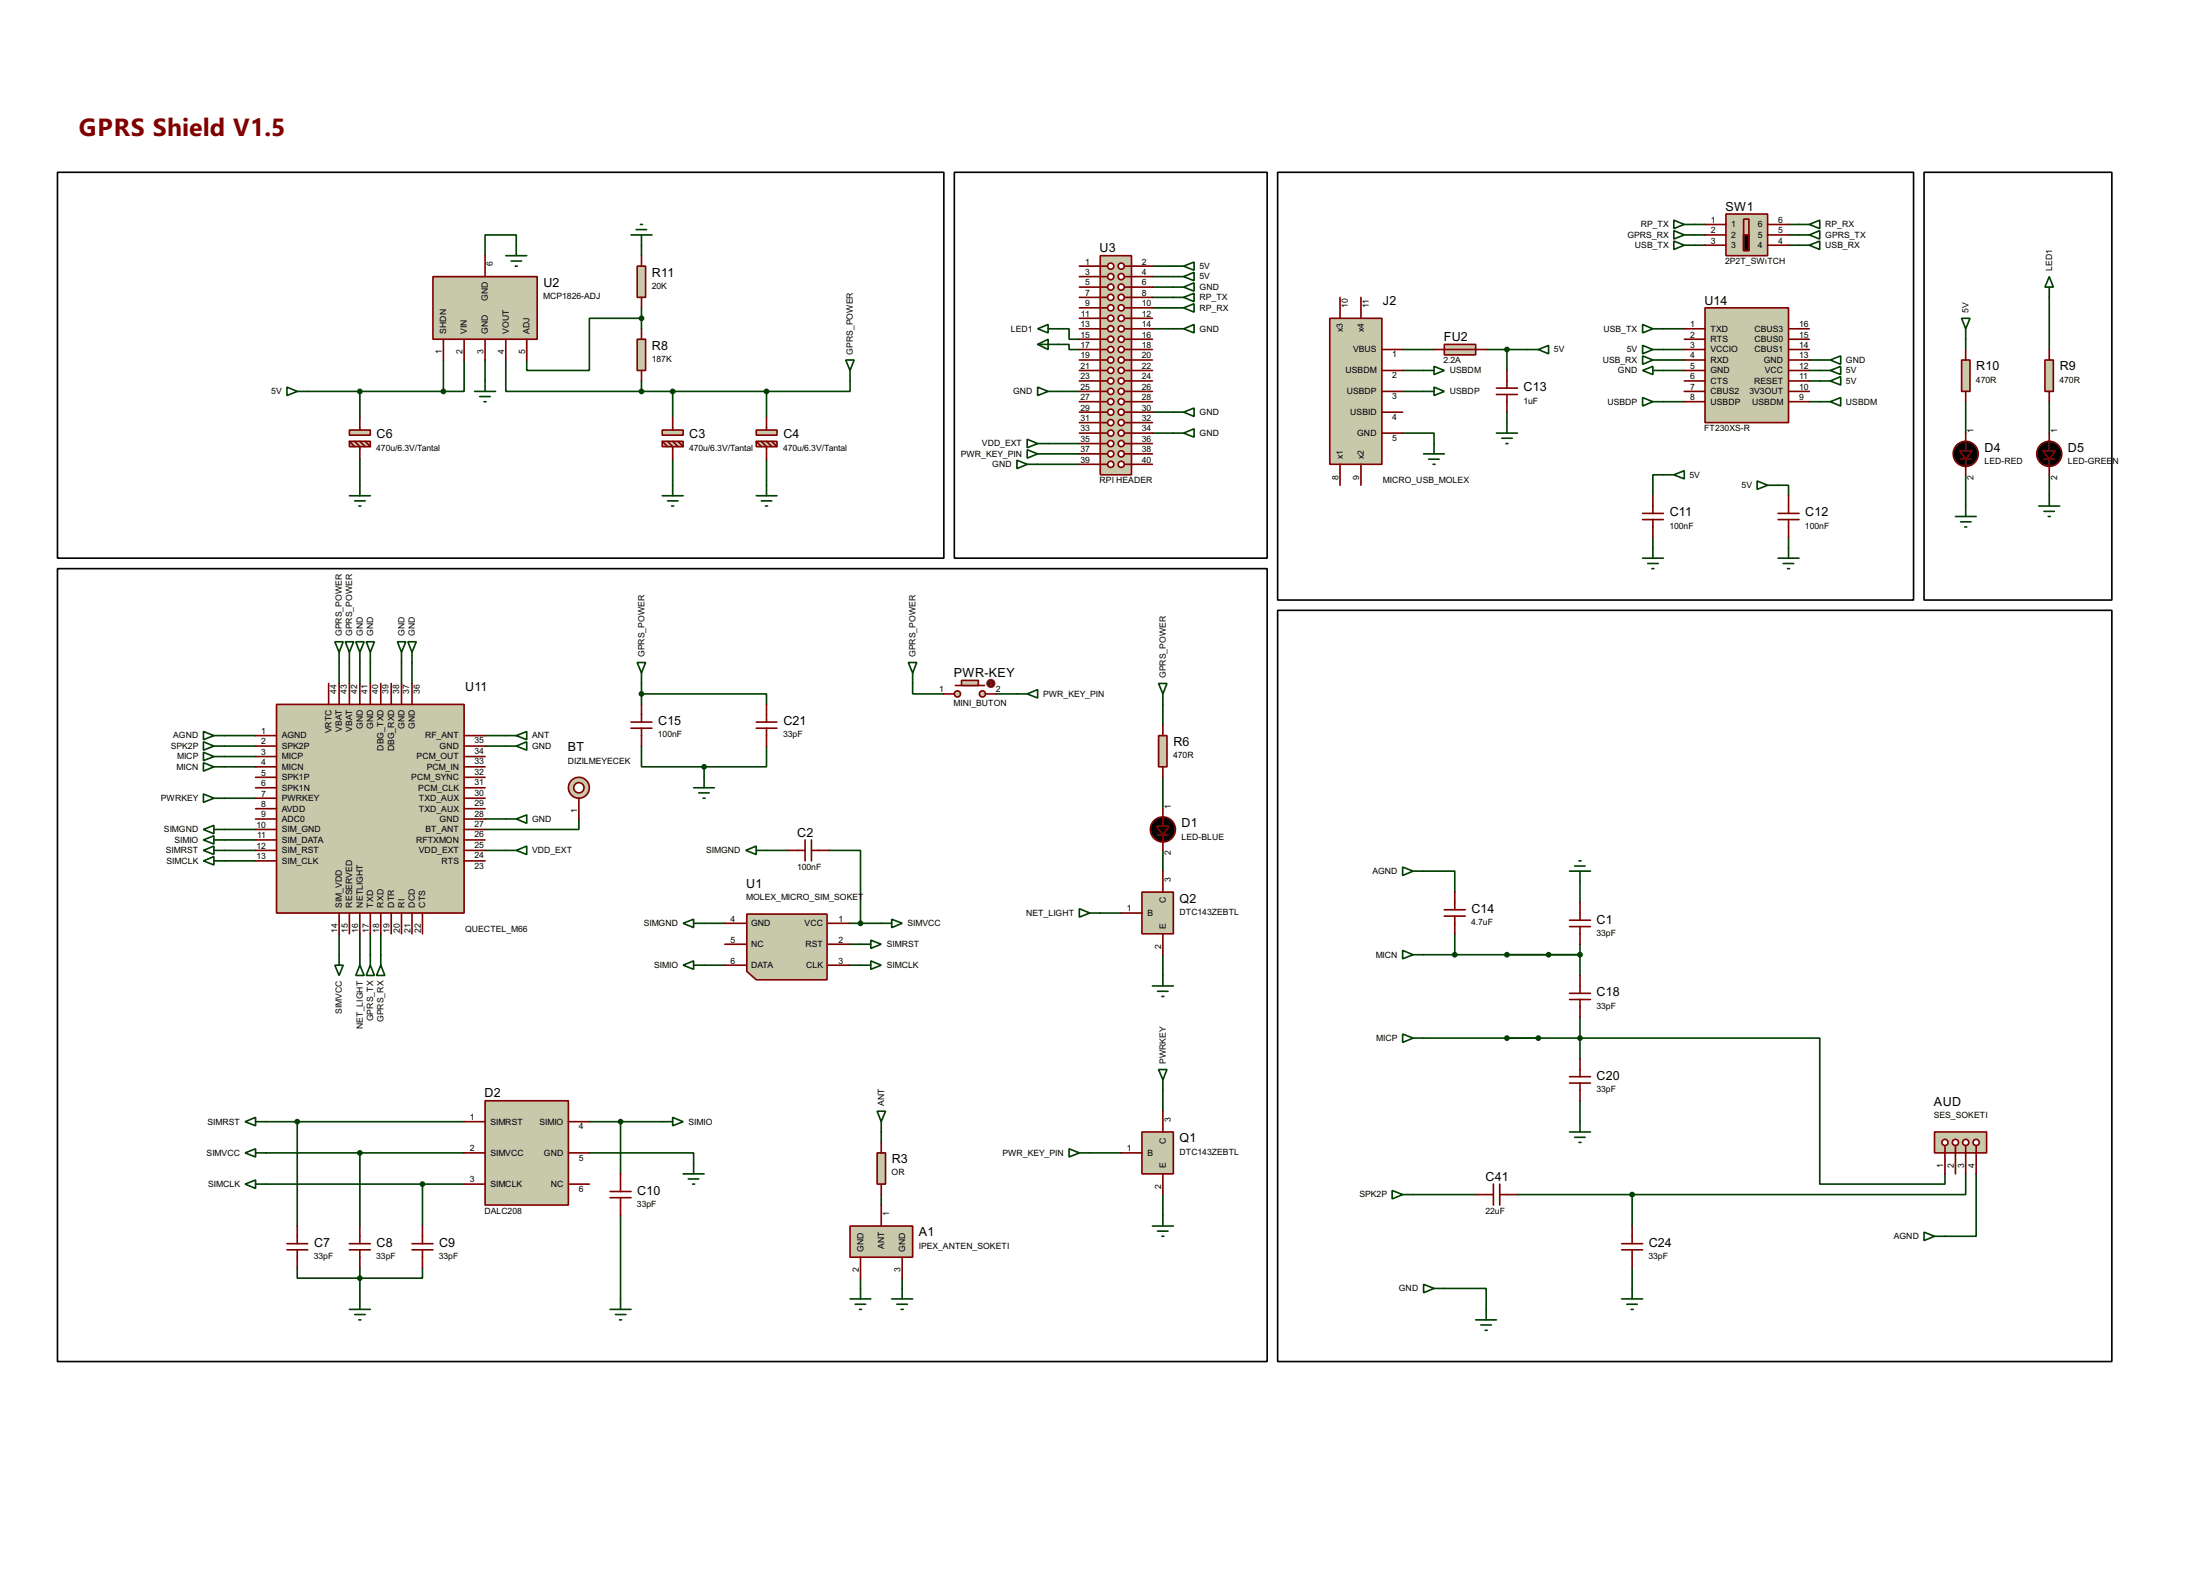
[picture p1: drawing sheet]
<svg xmlns="http://www.w3.org/2000/svg" width="536mm" height="383mm" viewBox="0 0 536 383" stroke-linecap="round" stroke-linejoin="round" font-family="sans-serif">
<g fill="none" stroke="#004000" stroke-width=".4">
<path d="M125.8 59.7v-2.5h-7.6v5.1M156.3 59.7v2.6M412.8 59.7h2.5M412.8 57.2h2.5M412.8 54.7h2.5M435.7 59.7h2.5M435.7 57.2h2.5M435.7 54.7h2.5M156.3 77.5h-12.7v12.7h-15.3v-2.5M156.3 75v5.1M280.7 64.8h5.1M280.7 67.4h5.1"/>
<path d="M280.7 69.9h5.1M280.7 72.4h5.1M280.7 75h5.1M499.2 72.4v12.7M75 95.3h33M87.7 95.3v6.4M108 87.7v7.6M113.1 87.7v7.6h-5.1M118.2 87.7v5.1M123.2 87.7v7.6h33.1M156.3 95.3h30.4M156.3 92.8v2.5"/>
<path d="M163.9 95.3v6.4M186.7 95.3v6.4M207.1 92.8v2.5h-20.4M257.9 80.1h2.5v2.5h2.5M257.9 83.9h2.5v1.2h2.5M257.9 95.3h5M280.7 80.1h5.1M341.7 95.3h5.1M341.7 90.2h5.1M341.7 85.1h7.6M362 85.1h10.2M367.1 85.1v5.1"/>
<path d="M405.2 80.1h5.1M405.2 90.2h5.1M405.2 87.7h5.1M405.2 97.8h5.1M405.2 85.1h5.1M440.7 90.2h2.6M440.7 87.7h2.6M440.7 97.8h2.6M440.7 92.8h2.6M478.8 82.6v2.5M478.8 97.8v7.7M499.2 97.8v7.7"/>
<path d="M87.7 111.8v6.4M163.9 111.8v6.4M186.7 111.8v6.4M252.8 113.1h10.1M255.3 110.5h7.6M255.3 108h7.6M280.7 100.4h5.1M280.7 105.5h5.1M341.7 105.5h7.6v2.5M367.1 100.4v2.5M405.2 115.6h-2.6v5.1M433.1 118.2h2.6v2.5"/>
<path d="M478.8 115.6v7.6M499.2 115.6v5.1M402.6 130.9v2.5M435.7 130.9v2.5M54.7 179.1h7.6M82.6 161.3v5.1M85.1 161.3v5.1M87.7 161.3v5.1M90.2 161.3v5.1M97.8 161.3v5.1M100.4 161.3v5.1M118.2 179.1h5"/>
<path d="M156.3 169h30.4v2.5M156.3 166.4v5.1M222.3 166.4v2.6h7.6M242.6 169h5.1M283.3 171.5v5.1M54.7 181.7h7.6M54.7 194.4h7.6M54.7 184.2h7.6M54.7 186.7h7.6M118.2 181.7h5M118.2 199.4h5M141 199.4v2.6h-22.8"/>
<path d="M156.3 181.7v5h15.2M171.5 186.7v2.6M186.7 181.7v5h-15.2M283.3 189.3v7.6M54.7 207.1h7.6M54.7 209.6h7.6M54.7 204.5h7.6M54.7 202h7.6M118.2 207.1h5M186.7 207.1h5.1M202 207.1h7.6v17.7M283.3 207.1v5"/>
<path d="M346.8 212.1h7.6v5.1M384.9 214.7v5.1M82.6 227.4v5.1M87.7 227.4v5.1M90.2 227.4v5.1M92.8 227.4v5.1M171.5 235h5.1M171.5 224.8h5.1M206.8 235h2.8M206.8 229.9h2.8M206.8 224.8h7.9M268 222.3h5.1"/>
<path d="M283.3 232.5v5M346.8 232.5h38.1M354.4 227.4v5.1M384.9 229.9v7.6M346.8 252.8h96.5v35.5h30.5v-2.5M384.9 247.7v10.2M64.8 273.1h48.3M72.4 273.1v25.4M143.6 273.1h17.7M151.2 273.1v12.7M214.7 275.6v2.6M283.3 265.5v5.1"/>
<path d="M384.9 268v5.1M64.8 280.7h48.3M64.8 288.3h48.3M87.7 280.7v17.8M102.9 288.3v10.2M143.6 280.7h25.4v2.6M151.2 296v20.3M214.7 290.9v2.5M265.5 280.7h7.6M283.3 290.9v5.1M344.2 290.9h15.3M369.6 290.9h28"/>
<path d="M397.6 290.9v7.6M478.8 285.8v5.1h-81.2M481.4 285.8v15.2h-7.6M72.4 308.7v2.5h30.5v-2.5M87.7 308.7v7.6M209.6 311.2v2.5M219.8 311.2v2.5M351.8 313.7h10.2v5.1M397.6 308.7v5"/>
</g>
<path d="M67.4 171.5h45.7v50.8h-45.7z" fill="#c8c8aa" stroke="#800000" stroke-width=".4"/>
<g fill="none" stroke="#800000" stroke-width=".4">
<path d="M477.6 111.8h2.5M478.8 105.5v4.3M478.8 111.8v3.8M62.3 179.1h5.1M80.1 166.4v5.1M82.6 166.4v5.1M85.1 166.4v5.1M87.7 166.4v5.1M90.2 166.4v5.1M92.8 166.4v5.1M95.3 166.4v5.1M97.8 166.4v5.1"/>
<path d="M100.4 166.4v5.1M113.1 179.1h5.1M62.3 181.7h5.1M62.3 184.2h5.1M62.3 186.7h5.1M62.3 189.3h5.1M62.3 191.8h5.1M62.3 194.4h5.1M62.3 196.9h5.1M62.3 199.4h5.1M113.1 181.7h5.1M113.1 184.2h5.1"/>
<path d="M113.1 186.7h5.1M113.1 189.3h5.1M113.1 191.8h5.1M113.1 194.4h5.1M113.1 196.9h5.1M113.1 199.4h5.1M62.3 202h5.1M62.3 204.5h5.1M62.3 207.1h5.1M62.3 209.6h5.1M113.1 202h5.1M113.1 204.5h5.1"/>
<path d="M113.1 207.1h5.1M113.1 209.6h5.1M82.6 222.3v5.1M85.1 222.3v5.1M87.7 222.3v5.1M90.2 222.3v5.1M92.8 222.3v5.1M95.3 222.3v5.1M97.8 222.3v5.1M100.4 222.3v5.1M102.9 222.3v5.1"/>
</g>
<g fill="none" stroke="#004000" stroke-width=".4">
<path d="M81.6 156.3h2l-1 2.5zM82.6 158.8v2.5M84.1 156.3h2.1l-1.1 2.5zM85.1 158.8v2.5M86.7 156.3h2l-1 2.5zM87.7 158.8v2.5M89.2 156.3h2l-1 2.5zM90.2 158.8v2.5M96.8 156.3h2.1l-1.1 2.5zM97.8 158.8v2.5M99.4 156.3h2l-1 2.5zM100.4 158.8v2.5"/>
<path d="M49.6 178.1l2.5 1-2.5 1zM52.1 179.1h2.6M123.2 181.7h2.6M123.2 199.4h2.6M125.8 181.7l2.5-1.1v2.1zM125.8 199.4l2.5-1v2.1z"/>
</g>
<g fill="#000" stroke="#800000" stroke-width=".4">
<path d="M477.3 109.8h3.1l-1.6 2z"/>
<circle cx="478.8" cy="110.5" r="3.1"/>
</g>
<path d="M477.8 87.7h2.1v7.6h-2.1z" fill="#c8c8aa" stroke="#800000" stroke-width=".4"/>
<path d="M478.8 85.1v2.6M478.8 95.3v2.5M497.9 111.8h2.5M499.2 105.5v4.3M499.2 111.8v3.8" fill="none" stroke="#800000" stroke-width=".4"/>
<g fill="#000" stroke="#800000" stroke-width=".4">
<path d="M497.6 109.8h3.1l-1.5 2z"/>
<circle cx="499.1" cy="110.5" r="3.1"/>
</g>
<path d="M498.1 87.7h2.1v7.6h-2.1z" fill="#c8c8aa" stroke="#800000" stroke-width=".4"/>
<g fill="none" stroke="#800000" stroke-width=".4">
<path d="M499.2 85.1v2.6M499.2 95.3v2.5M354.4 217.2v4.3M351.8 221.5h5.1M351.8 223.1h5.1M354.4 223.1v4.3M384.9 237.5v4.4M382.3 241.9h5.1M382.3 243.4h5.1M384.9 243.4v4.3M384.9 257.9v4.3M382.3 262.2h5.1"/>
<path d="M382.3 263.7h5.1M384.9 263.7v4.3M359.5 290.9h4.3M363.8 288.3v5.1M365.3 288.3v5.1M365.3 290.9h4.3M397.6 298.5v4.3M395 302.8h5.1M395 304.3h5.1M397.6 304.3v4.4"/>
</g>
<path d="M468.7 42h45.7v104.1h-45.7zM311.2 148.6h203.2v182.9h-203.2z" fill="none" stroke="#000" stroke-width=".4"/>
<g fill="none" stroke="#004000" stroke-width=".4">
<path d="M477.8 77.5h2.1l-1.1 2.6zM499.2 67.4l1 2.5h-2.1zM499.2 69.9v2.5M478.8 80.1v2.5M476.3 125.8h5.1M477.6 127.1h2.5M478.6 128.3h.5M478.8 123.2v2.6M49.6 193.3l2.5 1.1-2.5 1zM49.6 183.2l2.5 1-2.5 1zM49.6 185.7l2.5 1-2.5 1.1zM49.6 180.6l2.5 1.1-2.5 1z"/>
<path d="M52.1 194.4h2.6M52.1 184.2h2.6M52.1 186.7h2.6M52.1 181.7h2.6M341.7 231.4l2.5 1.1-2.5 1zM344.2 232.5h2.6M341.7 251.8l2.5 1-2.5 1zM344.2 252.8h2.6M260.4 279.7l2.5 1-2.5 1zM282.2 260.4h2.1l-1 2.5zM283.3 262.9v2.6M262.9 280.7h2.6"/>
<path d="M280.7 298.5h5.1M282 299.8h2.5M283.3 296v2.5M339.1 289.9l2.6 1-2.6 1zM341.7 290.9h2.5M283 301h.5M346.8 312.7l2.5 1-2.5 1.1zM349.3 313.7h2.5M362 318.8v2.6M359.5 321.4h5M360.7 322.6h2.6M361.8 323.9h.5"/>
</g>
<g fill="#004000" stroke="#004000" stroke-width=".4">
<circle cx="367" cy="232.5" r=".5"/>
<circle cx="367" cy="252.8" r=".5"/>
<circle cx="384.8" cy="232.5" r=".5"/>
<circle cx="374.7" cy="252.8" r=".5"/>
<circle cx="384.8" cy="252.8" r=".5"/>
</g>
<path d="M471.2 275.6h12.7v5.1h-12.7z" fill="#c8c8aa" stroke="#800000" stroke-width=".4"/>
<path d="M473.8 278.9v1.8" fill="none" stroke="#800000" stroke-width=".4"/>
<circle cx="476.3" cy="278.2" r=".75" fill="#feffff" stroke="#800000" stroke-width=".4"/>
<path d="M476.3 278.9v1.8" fill="none" stroke="#800000" stroke-width=".4"/>
<circle cx="478.8" cy="278.2" r=".75" fill="#feffff" stroke="#800000" stroke-width=".4"/>
<path d="M478.8 278.9v1.8" fill="none" stroke="#800000" stroke-width=".4"/>
<circle cx="481.3" cy="278.2" r=".75" fill="#feffff" stroke="#800000" stroke-width=".4"/>
<path d="M481.4 278.9v1.8" fill="none" stroke="#800000" stroke-width=".4"/>
<circle cx="473.7" cy="278.2" r=".75" fill="#feffff" stroke="#800000" stroke-width=".4"/>
<path d="M283.3 196.9v4.3M282 203.3h2.5M283.3 203.3v3.8M473.8 280.7v5.1M476.3 280.7v5.1M478.8 280.7v5.1M481.4 280.7v5.1" fill="none" stroke="#800000" stroke-width=".4"/>
<path d="M283.3 237.5v2.6M280.7 240.1h5.1M282 241.4h2.5M283 242.6h.5" fill="none" stroke="#004000" stroke-width=".4"/>
<g fill="#000" stroke="#800000" stroke-width=".4">
<path d="M281.7 201.2h3.1l-1.5 2.1z"/>
<circle cx="283.2" cy="202" r="3.1"/>
</g>
<path d="M282.2 179.1h2.1v7.6h-2.1z" fill="#c8c8aa" stroke="#800000" stroke-width=".4"/>
<path d="M283.3 176.6v2.5M283.3 186.7v2.6" fill="none" stroke="#800000" stroke-width=".4"/>
<path d="M282.2 166.4h2.1l-1 2.6zM283.3 169v2.5M87.7 235l1 2.5h-2zM87.7 232.5v2.5M262.9 221.3l2.6 1-2.6 1zM265.5 222.3h2.5" fill="none" stroke="#004000" stroke-width=".4"/>
<path d="M118.2 268h20.3v25.4h-20.3z" fill="#c8c8aa" stroke="#800000" stroke-width=".4"/>
<g fill="none" stroke="#800000" stroke-width=".4">
<path d="M113.1 273.1h5.1M138.5 273.1h5.1M72.4 298.5v4.3M87.7 298.5v4.3M102.9 298.5v4.3M113.1 280.7h5.1M113.1 288.3h5.1M138.5 280.7h5.1M138.5 288.3h5.1M148.6 290.1h5.1M148.6 291.6h5.1M151.2 285.8v4.3"/>
<path d="M151.2 291.6v4.4M69.9 302.8h5.1M69.9 304.3h5.1M72.4 304.3v4.4M85.1 302.8h5.1M85.1 304.3h5.1M87.7 304.3v4.4M100.4 302.8h5.1M100.4 304.3h5.1M102.9 304.3v4.4"/>
</g>
<g fill="none" stroke="#004000" stroke-width=".4">
<path d="M49.6 207.1l2.5-1.1v2.1zM49.6 209.6l2.5-1v2zM49.6 204.5l2.5-1v2zM52.1 207.1h2.6M52.1 209.6h2.6M52.1 204.5h2.6M81.6 235h2l-1 2.5zM82.6 232.5v2.5M59.7 273.1l2.6-1v2zM62.3 273.1h2.5M161.3 273.1h2.6M163.9 272.1l2.5 1-2.5 1z"/>
<path d="M59.7 280.7l2.6-1v2zM59.7 288.3l2.6-1v2.1zM62.3 280.7h2.5M62.3 288.3h2.5M166.4 285.8h5.1M167.7 287.1h2.5M168.7 288.3h.5M169 283.3v2.5M85.1 318.8h5.1M87.7 316.3v2.5M148.6 318.8h5.1M151.2 316.3v2.5"/>
<path d="M86.4 320.1h2.6M87.4 321.4h.5M149.9 320.1h2.6M150.9 321.4h.5"/>
</g>
<g fill="#004000" stroke="#004000" stroke-width=".4">
<circle cx="72.4" cy="273.1" r=".5"/>
<circle cx="87.6" cy="280.7" r=".5"/>
<circle cx="102.9" cy="288.3" r=".5"/>
<circle cx="87.6" cy="311.2" r=".5"/>
<circle cx="151.1" cy="273.1" r=".5"/>
</g>
<path d="M207.1 298.5h15.2v7.6h-15.2z" fill="#c8c8aa" stroke="#800000" stroke-width=".4"/>
<path d="M214.7 293.4v5.1M209.6 306.1v5.1M219.8 306.1v5.1" fill="none" stroke="#800000" stroke-width=".4"/>
<g fill="none" stroke="#004000" stroke-width=".4">
<path d="M285.8 64.8h2.5M285.8 67.4h2.5M285.8 69.9h2.5M288.3 64.8l2.6-1v2zM288.3 67.4l2.6-1.1v2.1zM288.3 69.9l2.6-1v2zM252.8 80.1l2.5-1.1v2.1zM252.8 94.3l2.5 1-2.5 1zM255.3 80.1h2.6M255.3 95.3h2.6M285.8 80.1h2.5M288.3 80.1l2.6-1.1v2.1z"/>
<path d="M285.8 100.4h2.5M285.8 105.5h2.5M288.3 100.4l2.6-1v2zM288.3 105.5l2.6-1.1v2.1zM123.2 179.1h2.6M125.8 179.1l2.5-1v2zM207.1 316.3h5M208.3 317.6h2.6M209.4 318.8h.5M209.6 313.7v2.6"/>
</g>
<path d="M268 62.3h7.6v53.3h-7.6z" fill="#c8c8aa" stroke="#800000" stroke-width=".4"/>
<path d="M268 64.8h1.8" fill="none" stroke="#800000" stroke-width=".4"/>
<circle cx="270.5" cy="64.8" r=".75" fill="#feffff" stroke="#800000" stroke-width=".4"/>
<path d="M268 67.4h1.8" fill="none" stroke="#800000" stroke-width=".4"/>
<circle cx="270.5" cy="67.4" r=".75" fill="#feffff" stroke="#800000" stroke-width=".4"/>
<path d="M268 69.9h1.8" fill="none" stroke="#800000" stroke-width=".4"/>
<circle cx="270.5" cy="69.9" r=".75" fill="#feffff" stroke="#800000" stroke-width=".4"/>
<path d="M268 72.4h1.8" fill="none" stroke="#800000" stroke-width=".4"/>
<circle cx="270.5" cy="72.4" r=".75" fill="#feffff" stroke="#800000" stroke-width=".4"/>
<path d="M273.9 64.8h1.7" fill="none" stroke="#800000" stroke-width=".4"/>
<circle cx="273.1" cy="64.8" r=".75" fill="#feffff" stroke="#800000" stroke-width=".4"/>
<path d="M273.9 67.4h1.7" fill="none" stroke="#800000" stroke-width=".4"/>
<circle cx="273.1" cy="67.4" r=".75" fill="#feffff" stroke="#800000" stroke-width=".4"/>
<path d="M273.9 69.9h1.7" fill="none" stroke="#800000" stroke-width=".4"/>
<circle cx="273.1" cy="69.9" r=".75" fill="#feffff" stroke="#800000" stroke-width=".4"/>
<path d="M273.9 72.4h1.7" fill="none" stroke="#800000" stroke-width=".4"/>
<circle cx="273.1" cy="72.4" r=".75" fill="#feffff" stroke="#800000" stroke-width=".4"/>
<path d="M268 75h1.8" fill="none" stroke="#800000" stroke-width=".4"/>
<circle cx="270.5" cy="75" r=".75" fill="#feffff" stroke="#800000" stroke-width=".4"/>
<path d="M273.9 75h1.7" fill="none" stroke="#800000" stroke-width=".4"/>
<circle cx="273.1" cy="75" r=".75" fill="#feffff" stroke="#800000" stroke-width=".4"/>
<path d="M268 77.5h1.8" fill="none" stroke="#800000" stroke-width=".4"/>
<circle cx="270.5" cy="77.5" r=".75" fill="#feffff" stroke="#800000" stroke-width=".4"/>
<path d="M273.9 77.5h1.7" fill="none" stroke="#800000" stroke-width=".4"/>
<circle cx="273.1" cy="77.5" r=".75" fill="#feffff" stroke="#800000" stroke-width=".4"/>
<path d="M268 80.1h1.8" fill="none" stroke="#800000" stroke-width=".4"/>
<circle cx="270.5" cy="80.1" r=".75" fill="#feffff" stroke="#800000" stroke-width=".4"/>
<path d="M273.9 80.1h1.7" fill="none" stroke="#800000" stroke-width=".4"/>
<circle cx="273.1" cy="80.1" r=".75" fill="#feffff" stroke="#800000" stroke-width=".4"/>
<path d="M268 82.6h1.8" fill="none" stroke="#800000" stroke-width=".4"/>
<circle cx="270.5" cy="82.6" r=".75" fill="#feffff" stroke="#800000" stroke-width=".4"/>
<path d="M273.9 82.6h1.7" fill="none" stroke="#800000" stroke-width=".4"/>
<circle cx="273.1" cy="82.6" r=".75" fill="#feffff" stroke="#800000" stroke-width=".4"/>
<path d="M268 85.1h1.8" fill="none" stroke="#800000" stroke-width=".4"/>
<circle cx="270.5" cy="85.1" r=".75" fill="#feffff" stroke="#800000" stroke-width=".4"/>
<path d="M273.9 85.1h1.7" fill="none" stroke="#800000" stroke-width=".4"/>
<circle cx="273.1" cy="85.1" r=".75" fill="#feffff" stroke="#800000" stroke-width=".4"/>
<path d="M268 87.7h1.8" fill="none" stroke="#800000" stroke-width=".4"/>
<circle cx="270.5" cy="87.7" r=".75" fill="#feffff" stroke="#800000" stroke-width=".4"/>
<path d="M273.9 87.7h1.7" fill="none" stroke="#800000" stroke-width=".4"/>
<circle cx="273.1" cy="87.7" r=".75" fill="#feffff" stroke="#800000" stroke-width=".4"/>
<path d="M268 90.2h1.8" fill="none" stroke="#800000" stroke-width=".4"/>
<circle cx="270.5" cy="90.2" r=".75" fill="#feffff" stroke="#800000" stroke-width=".4"/>
<path d="M273.9 90.2h1.7" fill="none" stroke="#800000" stroke-width=".4"/>
<circle cx="273.1" cy="90.2" r=".75" fill="#feffff" stroke="#800000" stroke-width=".4"/>
<path d="M268 92.8h1.8" fill="none" stroke="#800000" stroke-width=".4"/>
<circle cx="270.5" cy="92.8" r=".75" fill="#feffff" stroke="#800000" stroke-width=".4"/>
<path d="M273.9 92.8h1.7" fill="none" stroke="#800000" stroke-width=".4"/>
<circle cx="273.1" cy="92.8" r=".75" fill="#feffff" stroke="#800000" stroke-width=".4"/>
<path d="M268 95.3h1.8" fill="none" stroke="#800000" stroke-width=".4"/>
<circle cx="270.5" cy="95.3" r=".75" fill="#feffff" stroke="#800000" stroke-width=".4"/>
<path d="M273.9 95.3h1.7" fill="none" stroke="#800000" stroke-width=".4"/>
<circle cx="273.1" cy="95.3" r=".75" fill="#feffff" stroke="#800000" stroke-width=".4"/>
<path d="M268 97.8h1.8" fill="none" stroke="#800000" stroke-width=".4"/>
<circle cx="270.5" cy="97.8" r=".75" fill="#feffff" stroke="#800000" stroke-width=".4"/>
<path d="M273.9 97.8h1.7" fill="none" stroke="#800000" stroke-width=".4"/>
<circle cx="273.1" cy="97.8" r=".75" fill="#feffff" stroke="#800000" stroke-width=".4"/>
<path d="M268 100.4h1.8" fill="none" stroke="#800000" stroke-width=".4"/>
<circle cx="270.5" cy="100.4" r=".75" fill="#feffff" stroke="#800000" stroke-width=".4"/>
<path d="M273.9 100.4h1.7" fill="none" stroke="#800000" stroke-width=".4"/>
<circle cx="273.1" cy="100.4" r=".75" fill="#feffff" stroke="#800000" stroke-width=".4"/>
<path d="M268 102.9h1.8" fill="none" stroke="#800000" stroke-width=".4"/>
<circle cx="270.5" cy="102.9" r=".75" fill="#feffff" stroke="#800000" stroke-width=".4"/>
<path d="M273.9 102.9h1.7" fill="none" stroke="#800000" stroke-width=".4"/>
<circle cx="273.1" cy="102.9" r=".75" fill="#feffff" stroke="#800000" stroke-width=".4"/>
<path d="M268 105.5h1.8" fill="none" stroke="#800000" stroke-width=".4"/>
<circle cx="270.5" cy="105.5" r=".75" fill="#feffff" stroke="#800000" stroke-width=".4"/>
<path d="M273.9 105.5h1.7" fill="none" stroke="#800000" stroke-width=".4"/>
<circle cx="273.1" cy="105.5" r=".75" fill="#feffff" stroke="#800000" stroke-width=".4"/>
<path d="M268 108h1.8" fill="none" stroke="#800000" stroke-width=".4"/>
<circle cx="270.5" cy="108" r=".75" fill="#feffff" stroke="#800000" stroke-width=".4"/>
<path d="M273.9 108h1.7" fill="none" stroke="#800000" stroke-width=".4"/>
<circle cx="273.1" cy="108" r=".75" fill="#feffff" stroke="#800000" stroke-width=".4"/>
<path d="M268 110.5h1.8" fill="none" stroke="#800000" stroke-width=".4"/>
<circle cx="270.5" cy="110.5" r=".75" fill="#feffff" stroke="#800000" stroke-width=".4"/>
<path d="M273.9 110.5h1.7" fill="none" stroke="#800000" stroke-width=".4"/>
<circle cx="273.1" cy="110.5" r=".75" fill="#feffff" stroke="#800000" stroke-width=".4"/>
<path d="M268 113.1h1.8" fill="none" stroke="#800000" stroke-width=".4"/>
<circle cx="270.5" cy="113.1" r=".75" fill="#feffff" stroke="#800000" stroke-width=".4"/>
<path d="M273.9 113.1h1.7" fill="none" stroke="#800000" stroke-width=".4"/>
<circle cx="273.1" cy="113.1" r=".75" fill="#feffff" stroke="#800000" stroke-width=".4"/>
<g fill="none" stroke="#800000" stroke-width=".4">
<path d="M262.9 64.8h5.1M262.9 67.4h5.1M262.9 69.9h5.1M262.9 72.4h5.1M262.9 75h5.1M262.9 77.5h5.1M275.6 64.8h5.1M275.6 67.4h5.1M275.6 69.9h5.1M275.6 72.4h5.1M275.6 75h5.1M275.6 77.5h5.1"/>
<path d="M262.9 80.1h5.1M262.9 82.6h5.1M262.9 85.1h5.1M262.9 87.7h5.1M262.9 90.2h5.1M262.9 92.8h5.1M262.9 95.3h5.1M262.9 97.8h5.1M275.6 80.1h5.1M275.6 82.6h5.1M275.6 85.1h5.1M275.6 87.7h5.1"/>
<path d="M275.6 90.2h5.1M275.6 92.8h5.1M275.6 95.3h5.1M275.6 97.8h5.1M262.9 100.4h5.1M262.9 102.9h5.1M262.9 105.5h5.1M262.9 108h5.1M262.9 110.5h5.1M262.9 113.1h5.1M275.6 100.4h5.1M275.6 102.9h5.1"/>
<path d="M275.6 105.5h5.1M275.6 108h5.1M275.6 110.5h5.1M275.6 113.1h5.1M433.1 125h5.1M433.1 126.5h5.1M435.7 120.7v4.3M435.7 126.5v4.4"/>
</g>
<path d="M232.5 42h76.2v93.9h-76.2zM14 138.5h294.7v193h-294.7z" fill="none" stroke="#000" stroke-width=".4"/>
<g fill="none" stroke="#004000" stroke-width=".4">
<path d="M407.7 58.7l2.6 1-2.6 1.1zM410.3 59.7h2.5M285.8 72.4h2.5M285.8 75h2.5M288.3 72.4l2.6-1v2.1zM288.3 75l2.6-1v2zM346.8 95.3h2.5M346.8 90.2h2.5M349.3 94.3l2.5 1-2.5 1zM349.3 89.2l2.5 1-2.5 1zM400.1 90.2l2.5-1v2zM400.1 96.8l2.5 1-2.5 1.1z"/>
<path d="M402.6 90.2h2.6M402.6 97.8h2.6M443.3 97.8h2.5M445.8 97.8l2.6-1v2.1zM250.2 109.5l2.6 1-2.6 1.1zM252.8 110.5h2.5M346.8 110.5h5M348 111.8h2.6M349.1 113.1h.5M349.3 108v2.5M433.1 135.9h5.1M434.4 137.2h2.5"/>
<path d="M435.4 138.5h.5M435.7 133.4v2.5M221.3 161.3h2l-1 2.6zM222.3 163.9v2.5M247.7 169h2.5M250.2 169l2.6-1.1v2.1zM341.7 211.1l2.5 1-2.5 1.1zM344.2 212.1h2.6M90.2 235l1 2.5h-2zM90.2 232.5v2.5M92.8 235l1 2.5h-2.1zM92.8 232.5v2.5"/>
<path d="M213.7 270.6h2l-1 2.5zM214.7 273.1v2.5M217.2 316.3h5.1M218.5 317.6h2.5M219.5 318.8h.5M219.8 313.7v2.6M468.7 300l2.5 1-2.5 1.1zM471.2 301h2.6"/>
</g>
<g fill="#004000" stroke="#004000" stroke-width=".4">
<circle cx="377.2" cy="232.5" r=".5"/>
<circle cx="354.3" cy="232.5" r=".5"/>
</g>
<path d="M323.9 77.5h12.7v35.6h-12.7z" fill="#c8c8aa" stroke="#800000" stroke-width=".4"/>
<g fill="none" stroke="#800000" stroke-width=".4">
<path d="M326.4 72.4v5.1M331.5 72.4v5.1M336.6 95.3h5.1M336.6 90.2h5.1M336.6 85.1h5.1M326.4 113.1v5.1M331.5 113.1v5.1M336.6 105.5h5.1M336.6 100.4h5.1M400.1 125h5.1M400.1 126.5h5.1M402.6 120.7v4.3"/>
<path d="M402.6 126.5v4.4"/>
</g>
<path d="M311.2 42h154.9v104.1h-154.9z" fill="none" stroke="#000" stroke-width=".4"/>
<path d="M400.1 79l2.5 1.1-2.5 1zM372.2 85.1h2.5M374.7 85.1l2.5-1v2.1zM400.1 86.7l2.5 1-2.5 1zM402.6 80.1h2.6M402.6 87.7h2.6M400.1 135.9h5.1M401.4 137.2h2.5M402.4 138.5h.5M402.6 133.4v2.5" fill="none" stroke="#004000" stroke-width=".4"/>
<path d="M415.3 75h20.4v27.9h-20.4z" fill="#c8c8aa" stroke="#800000" stroke-width=".4"/>
<g fill="none" stroke="#800000" stroke-width=".4">
<path d="M410.3 80.1h5M410.3 82.6h5M410.3 85.1h5M410.3 87.7h5M410.3 90.2h5M410.3 92.8h5M410.3 95.3h5M410.3 97.8h5M435.7 80.1h5M435.7 82.6h5M435.7 85.1h5M435.7 87.7h5"/>
<path d="M435.7 90.2h5M435.7 92.8h5M435.7 95.3h5M435.7 97.8h5"/>
</g>
<path d="M351.8 83.9h7.7v2.5h-7.7z" fill-rule="evenodd" fill="#c8c8aa" stroke="#800000" stroke-width=".4"/>
<path d="M349.3 85.1h12.7M364.5 94.5h5.1M364.5 96.1h5.1M367.1 90.2v4.3M367.1 96.1v4.3" fill="none" stroke="#800000" stroke-width=".4"/>
<path d="M443.3 87.7h2.5M443.3 90.2h2.5M445.8 87.7l2.6-1v2zM445.8 90.2l2.6-1v2zM364.5 105.5h5.1M365.8 106.7h2.6M366.8 108h.5M367.1 102.9v2.6M405.2 115.6h2.5M407.7 115.6l2.6-1v2zM123.2 207.1h2.6M125.8 207.1l2.5-1.1v2.1z" fill="none" stroke="#004000" stroke-width=".4"/>
<circle cx="367" cy="85.1" r=".5" fill="#004000" stroke="#004000" stroke-width=".4"/>
<circle cx="141" cy="191.8" r="2.55" fill="#c8c8aa" stroke="#800000" stroke-width=".4"/>
<circle cx="141" cy="191.8" r="1.25" fill="#feffff" stroke="#800000" stroke-width=".4"/>
<path d="M141 194.4v5" fill="none" stroke="#800000" stroke-width=".4"/>
<path d="M400.1 84.1l2.5 1-2.5 1.1zM402.6 85.1h2.6M443.3 92.8h2.5M445.8 92.8l2.6-1.1v2.1zM250.2 107l2.6 1-2.6 1zM252.8 108h2.5" fill="none" stroke="#004000" stroke-width=".4"/>
<path d="M420.4 52.1h10.2v10.2h-10.2z" fill="#c8c8aa" stroke="#800000" stroke-width=".4"/>
<path d="M415.3 54.7h5.1M415.3 57.2h5.1M415.3 59.7h5.1M424.7 53.4h1.3v7.6h-1.3zM430.6 54.7h5.1M430.6 57.2h5.1M430.6 59.7h5.1" fill="none" stroke="#800000" stroke-width=".4"/>
<path d="M424.7 57.2h1.3v3.8h-1.3z" fill="#000" stroke="#800000" stroke-width=".4"/>
<path d="M407.7 56.2l2.6 1-2.6 1zM407.7 53.6l2.6 1.1-2.6 1zM410.3 57.2h2.5M410.3 54.7h2.5M438.2 57.2h2.5M438.2 59.7h2.5M438.2 54.7h2.5M440.7 57.2l2.6-1v2zM440.7 59.7l2.6-1v2.1zM440.7 54.7l2.6-1.1v2.1zM428 117.1l2.6 1.1-2.6 1zM430.6 118.2h2.5" fill="none" stroke="#004000" stroke-width=".4"/>
<path d="M213.7 280.7h2v7.6h-2z" fill="#c8c8aa" stroke="#800000" stroke-width=".4"/>
<path d="M214.7 278.2v2.5M214.7 288.3v2.6" fill="none" stroke="#800000" stroke-width=".4"/>
<circle cx="397.5" cy="290.9" r=".5" fill="#004000" stroke="#004000" stroke-width=".4"/>
<path d="M206 87.7h2.1l-1 2.5zM207.1 90.2v2.6M252.8 83.9l2.5-1.3v2.5zM252.8 83.9h5.1M247.7 112.1l2.5 1-2.5 1zM250.2 113.1h2.6" fill="none" stroke="#004000" stroke-width=".4"/>
<path d="M105.5 67.4h25.4v15.2h-25.4z" fill="#c8c8aa" stroke="#800000" stroke-width=".4"/>
<path d="M118.2 62.3v5.1M108 82.6v5.1M113.1 82.6v5.1M118.2 82.6v5.1M123.2 82.6v5.1M128.3 82.6v5.1" fill="none" stroke="#800000" stroke-width=".4"/>
<path d="M125.8 59.7v2.6M123.2 62.3h5.1M124.5 63.6h2.6M125.5 64.8h.5M69.9 94.3l2.5 1-2.5 1zM72.4 95.3h2.6M115.6 95.3h5.1M116.9 96.6h2.5M117.9 97.8h.5M118.2 92.8v2.5" fill="none" stroke="#004000" stroke-width=".4"/>
<circle cx="108" cy="95.3" r=".5" fill="#004000" stroke="#004000" stroke-width=".4"/>
<path d="M155.2 82.6h2.1v7.6h-2.1z" fill="#c8c8aa" stroke="#800000" stroke-width=".4"/>
<path d="M156.3 80.1v2.5M156.3 90.2v2.6" fill="none" stroke="#800000" stroke-width=".4"/>
<path d="M155.2 64.8h2.1v7.6h-2.1z" fill="#c8c8aa" stroke="#800000" stroke-width=".4"/>
<path d="M156.3 62.3v2.5M156.3 72.4v2.6M153.7 175.8h5.1M153.7 177.3h5.1M156.3 171.5v4.3M156.3 177.3v4.4" fill="none" stroke="#800000" stroke-width=".4"/>
<path d="M153.7 57.2h5.1M155 55.9h2.5M156 54.7h.5M156.3 57.2v2.5M87.7 118.2v2.5M186.7 118.2v2.5M85.1 120.7h5.1M86.4 122h2.6M87.4 123.2h.5M184.2 120.7h5.1M185.5 122h2.5M186.5 123.2h.5" fill="none" stroke="#004000" stroke-width=".4"/>
<g fill="#004000" stroke="#004000" stroke-width=".4">
<circle cx="156.2" cy="77.5" r=".5"/>
<circle cx="156.2" cy="95.3" r=".5"/>
</g>
<path d="M14 42h215.9v93.9h-215.9z" fill="none" stroke="#000" stroke-width=".4"/>
<g fill="#c8c8aa" stroke="#800000" stroke-width=".4">
<path d="M161.3 104.7h5.1v1.3h-5.1z"/>
<path d="M161.3 107.5h5.1v1.3h-5.1z"/>
</g>
<path d="M161.3 107.5l1.3 1.3M162.6 107.5l1.3 1.3v3M163.9 101.7v3M163.9 107.5l1.3 1.3M165.2 107.5l1.2 1.3" fill="none" stroke="#800000" stroke-width=".4"/>
<circle cx="163.8" cy="95.3" r=".5" fill="#004000" stroke="#004000" stroke-width=".4"/>
<g fill="#c8c8aa" stroke="#800000" stroke-width=".4">
<path d="M184.2 104.7h5.1v1.3h-5.1z"/>
<path d="M184.2 107.5h5.1v1.3h-5.1z"/>
</g>
<path d="M184.2 107.5l1.3 1.3M185.5 107.5l1.2 1.3v3M186.7 101.7v3M186.7 107.5l1.3 1.3M188 107.5l1.3 1.3" fill="none" stroke="#800000" stroke-width=".4"/>
<circle cx="186.7" cy="95.3" r=".5" fill="#004000" stroke="#004000" stroke-width=".4"/>
<g fill="#c8c8aa" stroke="#800000" stroke-width=".4">
<path d="M85.1 104.7h5.1v1.3h-5.1z"/>
<path d="M85.1 107.5h5.1v1.3h-5.1z"/>
</g>
<path d="M85.1 107.5l1.3 1.3M86.4 107.5l1.3 1.3v3M87.7 101.7v3M87.7 107.5l1.3 1.3M89 107.5l1.2 1.3M191.8 207.1h4.3M196.1 204.5v5.1M197.7 204.5v5.1M197.7 207.1h4.3" fill="none" stroke="#800000" stroke-width=".4"/>
<circle cx="87.6" cy="95.3" r=".5" fill="#004000" stroke="#004000" stroke-width=".4"/>
<path d="M166.4 235l2.6-1v2zM169 235h2.5M209.6 235h2.5M209.6 229.9h2.5M212.1 234l2.6 1-2.6 1zM212.1 228.9l2.6 1-2.6 1zM214.7 224.8h2.5M217.2 223.8l2.6 1-2.6 1.1z" fill="none" stroke="#004000" stroke-width=".4"/>
<path d="M181.9 222.6h19.6v16h-17.3l-2.3-2.1z" fill-rule="evenodd" fill="#c8c8aa" stroke="#800000" stroke-width=".4"/>
<path d="M176.6 235h5.1M176.6 229.9h5.1M176.6 224.8h5.1M201.7 235h5.1M201.7 229.9h5.1M201.7 224.8h5.1" fill="none" stroke="#800000" stroke-width=".4"/>
<path d="M181.7 207.1l2.5-1.1v2.1zM184.2 207.1h2.5M166.4 224.8l2.6-1v2.1zM169 224.8h2.5" fill="none" stroke="#004000" stroke-width=".4"/>
<path d="M278.2 217.2h7.6v10.2h-7.6z" fill="#c8c8aa" stroke="#800000" stroke-width=".4"/>
<path d="M283.3 212.1v5.1M273.1 222.3h5.1M283.3 227.4v5.1" fill="none" stroke="#800000" stroke-width=".4"/>
<path d="M278.2 275.6h7.6v10.2h-7.6z" fill="#c8c8aa" stroke="#800000" stroke-width=".4"/>
<path d="M283.3 270.6v5M273.1 280.7h5.1M283.3 285.8v5.1" fill="none" stroke="#800000" stroke-width=".4"/>
<g fill="#c8c8aa" stroke="#800000" stroke-width=".4">
<circle cx="239.3" cy="169" r=".75"/>
<circle cx="233.2" cy="169" r=".75"/>
</g>
<path d="M232.7 166.9h7.1" fill="none" stroke="#800000" stroke-width=".4"/>
<path d="M234.2 165.7h4.1v1.2h-4.1z" fill="#c8c8aa" stroke="#800000" stroke-width=".4"/>
<path d="M229.9 169h2.6M240.1 169h2.5" fill="none" stroke="#800000" stroke-width=".4"/>
<circle cx="241.3" cy="166.4" r="1" fill="#400000" stroke="#f00" stroke-width=".24"/>
<path d="M241.1 166.7l.3 .2M241.4 165.9v1M241.4 165.9l-.3 .3M241.4 165.9l.2 .3M241.6 166.7l-.2 .2" fill="none" stroke="#f00" stroke-width=".24"/>
<g fill="none" stroke="#004000" stroke-width=".4">
<path d="M163.9 118.2v2.5M161.3 120.7h5.1M162.6 122h2.6M163.6 123.2h.5M496.6 123.2h5.1M497.9 124.5h2.5M498.9 125.8h.5M499.2 120.7v2.5M155.2 161.3h2.1l-1 2.6zM156.3 163.9v2.5M169 191.8h5M170.2 193.1h2.6"/>
<path d="M171.3 194.4h.5M171.5 189.3v2.5M49.6 202l2.5-1v2zM52.1 202h2.6M382.3 212.1h5.1M383.6 210.9h2.5M384.6 209.6h.5M384.9 212.1v2.6M382.3 275.6h5.1M383.6 276.9h2.5M384.6 278.2h.5M384.9 273.1v2.5"/>
<path d="M395 316.3h5.1M396.3 317.6h2.5M397.3 318.8h.5M397.6 313.7v2.6"/>
</g>
<path d="M184.2 175.8h5.1M184.2 177.3h5.1M186.7 171.5v4.3M186.7 177.3v4.4M384.9 219.8v4.3M382.3 225.6h5.1M382.3 224.1h5.1M384.9 225.6v4.3" fill="none" stroke="#800000" stroke-width=".4"/>
<g fill="#004000" stroke="#004000" stroke-width=".4">
<circle cx="156.2" cy="169" r=".5"/>
<circle cx="171.5" cy="186.7" r=".5"/>
<circle cx="209.6" cy="224.8" r=".5"/>
</g>
<text font-size="8.1" fill="#800000" x="19.2" y="33.2">GPRS Shield V1.5</text>
<g font-size="3.4">
<text x="420.3" y="51.3">SW1</text>
<text x="267.9" y="61.4">U3</text>
<text x="132.4" y="69.9">U2</text>
<text x="158.8" y="67.4">R11</text>
<text x="336.9" y="74.1">J2</text>
<text x="415.2" y="74.1">U14</text>
<text x="351.7" y="83.1">FU2</text>
<text x="158.8" y="85.2">R8</text>
<text x="371.1" y="95.3">C13</text>
<text x="481.4" y="90.2">R10</text>
<text x="501.7" y="90.2">R9</text>
<text x="91.7" y="106.7">C6</text>
<text x="167.9" y="106.7">C3</text>
<text x="190.8" y="106.7">C4</text>
<text x="483.4" y="110">D4</text>
<text x="503.7" y="110">D5</text>
<text x="406.7" y="125.7">C11</text>
<text x="439.7" y="125.7">C12</text>
<text x="232.3" y="164.9">PWR-KEY</text>
<text x="113.3" y="168.2">U11</text>
<text x="160.3" y="176.6">C15</text>
<text x="190.8" y="176.6">C21</text>
<text x="138.3" y="182.9">BT</text>
<text x="285.8" y="181.7">R6</text>
<text x="194.2" y="203.7">C2</text>
<text x="287.8" y="201.4">D1</text>
<text x="181.8" y="216.2">U1</text>
<text x="287.3" y="219.8">Q2</text>
<text x="358.4" y="222.3">C14</text>
<text x="388.9" y="224.9">C1</text>
<text x="388.9" y="242.6">C18</text>
<text x="388.9" y="263">C20</text>
<text x="118" y="267.2">D2</text>
<text x="471.1" y="269.3">AUD</text>
<text x="287.3" y="278.2">Q1</text>
<text x="217.2" y="283.3">R3</text>
<text x="361.9" y="287.5">C41</text>
<text x="155.2" y="290.9">C10</text>
<text x="76.5" y="303.6">C7</text>
<text x="91.7" y="303.6">C8</text>
<text x="107" y="303.6">C9</text>
<text x="223.8" y="301.1">A1</text>
<text x="401.6" y="303.6">C24</text>
</g>
<g font-size="2.4">
<text x="396.4" y="57.9">GPRS_RX</text>
<text x="399.6" y="55.4">RP_TX</text>
<text x="416.7" y="54.3">1</text>
<text x="416.7" y="56.8">2</text>
<text x="416.7" y="59.3">3</text>
<text x="421.7" y="55.4">1</text>
<text x="421.7" y="57.9">2</text>
<text x="428.2" y="55.4">6</text>
<text x="428.2" y="57.9">5</text>
<text x="433.1" y="54.3">6</text>
<text x="433.1" y="56.8">5</text>
<text x="433.1" y="59.3">4</text>
<text x="444.6" y="57.9">GPRS_TX</text>
<text x="444.6" y="55.4">RP_RX</text>
<text x="120.1" y="64.8" transform="rotate(-90 120.1 64.8)">6</text>
<text x="264.3" y="64.4">1</text>
<text x="278.2" y="64.4">2</text>
<text x="292.2" y="65.5">5V</text>
<text x="398.2" y="60.4">USB_TX</text>
<text x="420.2" y="64.3">2P2T_SWıTCH</text>
<text x="421.7" y="60.4">3</text>
<text x="428.2" y="60.4">4</text>
<text x="444.6" y="60.4">USB_RX</text>
<text x="158.8" y="70.3">20K</text>
<text x="264.3" y="67">3</text>
<text x="264.3" y="69.5">5</text>
<text x="264.3" y="72">7</text>
<text x="278.2" y="67">4</text>
<text x="278.2" y="69.5">6</text>
<text x="278.2" y="72">8</text>
<text x="292.2" y="68.1">5V</text>
<text x="292.2" y="70.6">GND</text>
<text x="499.9" y="66" transform="rotate(-90 499.9 66)">LED1</text>
<text x="118.9" y="73.3" transform="rotate(-90 118.9 73.3)">GND</text>
<text x="132.3" y="72.9">MCP1826-ADJ</text>
<text x="263.3" y="77.1">11</text>
<text x="264.3" y="74.6">9</text>
<text x="278.2" y="74.6">10</text>
<text x="278.2" y="77.1">12</text>
<text x="292.2" y="73.1">RP_TX</text>
<text x="292.2" y="75.6">RP_RX</text>
<text x="328.3" y="75" transform="rotate(-90 328.3 75)">10</text>
<text x="333.4" y="74.9" transform="rotate(-90 333.4 74.9)">11</text>
<text x="479.5" y="76.2" transform="rotate(-90 479.5 76.2)">5V</text>
<text x="108.7" y="81.3" transform="rotate(-90 108.7 81.3)">SHDN</text>
<text x="113.8" y="81.3" transform="rotate(-90 113.8 81.3)">VIN</text>
<text x="118.9" y="81.3" transform="rotate(-90 118.9 81.3)">GND</text>
<text x="123.9" y="81.3" transform="rotate(-90 123.9 81.3)">VOUT</text>
<text x="129" y="81.3" transform="rotate(-90 129 81.3)">ADJ</text>
<text x="246.2" y="80.8">LED1</text>
<text x="263.2" y="79.7">13</text>
<text x="263.2" y="82.2">15</text>
<text x="278.2" y="79.7">14</text>
<text x="278.2" y="82.2">16</text>
<text x="292.2" y="80.8">GND</text>
<text x="327.1" y="80.8" transform="rotate(-90 327.1 80.8)">x3</text>
<text x="332.2" y="80.8" transform="rotate(-90 332.2 80.8)">x4</text>
<text x="390.6" y="80.8">USB_TX</text>
<text x="411.7" y="79.7">1</text>
<text x="411.7" y="82.2">2</text>
<text x="416.6" y="80.8">TXD</text>
<text x="416.6" y="83.3">RTS</text>
<text x="427.3" y="83.3">CBUS0</text>
<text x="427.3" y="80.8">CBUS3</text>
<text x="438.2" y="82.2">15</text>
<text x="438.2" y="79.7">16</text>
<text x="107.6" y="86.2" transform="rotate(-90 107.6 86.2)">1</text>
<text x="112.7" y="86.2" transform="rotate(-90 112.7 86.2)">2</text>
<text x="117.8" y="86.3" transform="rotate(-90 117.8 86.3)">3</text>
<text x="122.8" y="86.2" transform="rotate(-90 122.8 86.2)">4</text>
<text x="127.9" y="86.3" transform="rotate(-90 127.9 86.3)">5</text>
<text x="158.8" y="88.1">187K</text>
<text x="207.8" y="86.4" transform="rotate(-90 207.8 86.4)">GPRS_POWER</text>
<text x="263.2" y="84.7">17</text>
<text x="263.2" y="87.3">19</text>
<text x="263.2" y="89.8">21</text>
<text x="278.2" y="84.7">18</text>
<text x="278.2" y="87.3">20</text>
<text x="278.2" y="89.8">22</text>
<text x="329.6" y="85.8">VBUS</text>
<text x="339.1" y="87">1</text>
<text x="351.6" y="88.5">2.2A</text>
<text x="378.5" y="85.8">5V</text>
<text x="390.4" y="88.4">USB_RX</text>
<text x="396.3" y="85.8">5V</text>
<text x="411.7" y="84.7">3</text>
<text x="411.7" y="87.3">4</text>
<text x="411.7" y="89.8">5</text>
<text x="416.6" y="85.8">VCCIO</text>
<text x="416.6" y="88.4">RXD</text>
<text x="427.3" y="85.8">CBUS1</text>
<text x="429.6" y="88.4">GND</text>
<text x="438.2" y="89.8">12</text>
<text x="438.2" y="87.3">13</text>
<text x="438.2" y="84.7">14</text>
<text x="449.6" y="88.4">GND</text>
<text x="66.1" y="96">5V</text>
<text x="246.8" y="96">GND</text>
<text x="263.2" y="92.4">23</text>
<text x="263.2" y="94.9">25</text>
<text x="278.2" y="92.4">24</text>
<text x="278.2" y="94.9">26</text>
<text x="327.7" y="90.9">USBDM</text>
<text x="328" y="96">USBDP</text>
<text x="339.1" y="92.1">2</text>
<text x="353.1" y="96">USBDP</text>
<text x="353.1" y="90.9">USBDM</text>
<text x="394.1" y="90.9">GND</text>
<text x="411.7" y="92.4">6</text>
<text x="411.7" y="94.9">7</text>
<text x="416.6" y="90.9">GND</text>
<text x="416.6" y="93.5">CTS</text>
<text x="416.6" y="96">CBUS2</text>
<text x="426.1" y="96">3V3OUT</text>
<text x="427.3" y="93.5">RESET</text>
<text x="429.9" y="90.9">VCC</text>
<text x="438.2" y="94.9">10</text>
<text x="438.2" y="92.4">11</text>
<text x="449.6" y="90.9">5V</text>
<text x="449.6" y="93.5">5V</text>
<text x="481.3" y="93.1">470R</text>
<text x="501.7" y="93.1">470R</text>
<text x="263.2" y="97.4">27</text>
<text x="263.2" y="100">29</text>
<text x="278.2" y="97.4">28</text>
<text x="278.2" y="100">30</text>
<text x="292.2" y="101">GND</text>
<text x="328.9" y="101">USBID</text>
<text x="339.1" y="97.2">3</text>
<text x="371.1" y="98.2">1uF</text>
<text x="391.5" y="98.5">USBDP</text>
<text x="411.7" y="97.4">8</text>
<text x="416.6" y="98.5">USBDP</text>
<text x="426.8" y="98.5">USBDM</text>
<text x="438.2" y="97.4">9</text>
<text x="449.6" y="98.5">USBDM</text>
<text x="263.2" y="102.5">31</text>
<text x="263.2" y="105.1">33</text>
<text x="263.2" y="107.6">35</text>
<text x="278.2" y="102.5">32</text>
<text x="278.2" y="105.1">34</text>
<text x="278.2" y="107.6">36</text>
<text x="292.2" y="106.2">GND</text>
<text x="330.6" y="106.2">GND</text>
<text x="339.1" y="107.3">5</text>
<text x="339.1" y="102.3">4</text>
<text x="415.1" y="105">FT230XS-R</text>
<text x="480.7" y="105.4" transform="rotate(-90 480.7 105.4)">1</text>
<text x="501.1" y="105.4" transform="rotate(-90 501.1 105.4)">1</text>
<text x="91.7" y="109.7">470u/6.3V/Tantal</text>
<text x="167.9" y="109.7">470u/6.3V/Tantal</text>
<text x="190.8" y="109.7">470u/6.3V/Tantal</text>
<text x="234" y="111.2">PWR_KEY_PIN</text>
<text x="239.2" y="108.7">VDD_EXT</text>
<text x="241.7" y="113.7">GND</text>
<text x="263.2" y="110.1">37</text>
<text x="263.2" y="112.7">39</text>
<text x="278.2" y="110.1">38</text>
<text x="278.2" y="112.7">40</text>
<text x="327.1" y="111.8" transform="rotate(-90 327.1 111.8)">x1</text>
<text x="332.2" y="111.8" transform="rotate(-90 332.2 111.8)">x2</text>
<text x="483.4" y="113">LED-RED</text>
<text x="503.7" y="113">LED-GREE</text>
<text x="514.5" y="113">N</text>
<text x="267.8" y="117.7">RPI HEADER</text>
<text x="326" y="116.8" transform="rotate(-90 326 116.8)">8</text>
<text x="331.1" y="116.8" transform="rotate(-90 331.1 116.8)">9</text>
<text x="336.8" y="117.7">MICRO_USB_MOLEX</text>
<text x="411.5" y="116.3">5V</text>
<text x="424.2" y="118.9">5V</text>
<text x="480.7" y="116.7" transform="rotate(-90 480.7 116.7)">2</text>
<text x="501.1" y="116.7" transform="rotate(-90 501.1 116.7)">2</text>
<text x="406.7" y="128.8">100nF</text>
<text x="439.7" y="128.8">100nF</text>
<text x="83.3" y="154.9" transform="rotate(-90 83.3 154.9)">GPRS_POWER</text>
<text x="85.8" y="154.9" transform="rotate(-90 85.8 154.9)">GPRS_POWER</text>
<text x="88.4" y="154.9" transform="rotate(-90 88.4 154.9)">GND</text>
<text x="90.9" y="154.9" transform="rotate(-90 90.9 154.9)">GND</text>
<text x="98.5" y="154.9" transform="rotate(-90 98.5 154.9)">GND</text>
<text x="101.1" y="154.9" transform="rotate(-90 101.1 154.9)">GND</text>
<text x="157" y="160" transform="rotate(-90 157 160)">GPRS_POWER</text>
<text x="223" y="160" transform="rotate(-90 223 160)">GPRS_POWER</text>
<text x="284" y="165.1" transform="rotate(-90 284 165.1)">GPRS_POWER</text>
<text x="82" y="169" transform="rotate(-90 82 169)">44</text>
<text x="84.5" y="169" transform="rotate(-90 84.5 169)">43</text>
<text x="87" y="169" transform="rotate(-90 87 169)">42</text>
<text x="89.6" y="169" transform="rotate(-90 89.6 169)">41</text>
<text x="92.1" y="169" transform="rotate(-90 92.1 169)">40</text>
<text x="94.7" y="169" transform="rotate(-90 94.7 169)">39</text>
<text x="97.2" y="169" transform="rotate(-90 97.2 169)">38</text>
<text x="99.7" y="169" transform="rotate(-90 99.7 169)">37</text>
<text x="102.3" y="169" transform="rotate(-90 102.3 169)">36</text>
<text x="228.8" y="168.6">1</text>
<text x="232.3" y="171.8">MINI_BUTON</text>
<text x="242.6" y="168.6">2</text>
<text x="254.1" y="169.7">PWR_KEY_PIN</text>
<text x="42.2" y="179.8">AGND</text>
<text x="63.7" y="178.7">1</text>
<text x="68.6" y="179.8">AGND</text>
<text x="80.8" y="178.6" transform="rotate(-90 80.8 178.6)">VRTC</text>
<text x="83.3" y="178.1" transform="rotate(-90 83.3 178.1)">VBAT</text>
<text x="85.8" y="178.1" transform="rotate(-90 85.8 178.1)">VBAT</text>
<text x="88.4" y="177.5" transform="rotate(-90 88.4 177.5)">GND</text>
<text x="90.9" y="177.5" transform="rotate(-90 90.9 177.5)">GND</text>
<text x="98.5" y="177.5" transform="rotate(-90 98.5 177.5)">GND</text>
<text x="101.1" y="177.5" transform="rotate(-90 101.1 177.5)">GND</text>
<text x="103.5" y="179.8">RF_ANT</text>
<text x="129.6" y="179.8">ANT</text>
<text x="160.3" y="179.6">100nF</text>
<text x="190.8" y="179.6">33pF</text>
<text x="41.6" y="182.4">SPK2P</text>
<text x="43.1" y="184.9">MICP</text>
<text x="63.7" y="181.3">2</text>
<text x="63.7" y="183.8">3</text>
<text x="68.6" y="182.4">SPK2P</text>
<text x="68.6" y="184.9">MICP</text>
<text x="93.5" y="182.8" transform="rotate(-90 93.5 182.8)">DBG_TXD</text>
<text x="96" y="183" transform="rotate(-90 96 183)">DBG_RXD</text>
<text x="101.5" y="184.9">PCM_OUT</text>
<text x="107.1" y="182.4">GND</text>
<text x="115.6" y="183.6">34</text>
<text x="115.6" y="181">35</text>
<text x="129.6" y="182.4">GND</text>
<text x="138.3" y="185.9">DIZILMEYECEK</text>
<text x="285.8" y="184.6">470R</text>
<text x="43" y="187.4">MICN</text>
<text x="63.7" y="186.3">4</text>
<text x="63.7" y="188.9">5</text>
<text x="63.7" y="191.4">6</text>
<text x="68.6" y="187.4">MICN</text>
<text x="68.6" y="190">SPK1P</text>
<text x="100.2" y="190">PCM_SYNC</text>
<text x="103.9" y="187.4">PCM_IN</text>
<text x="115.6" y="191.2">31</text>
<text x="115.6" y="188.6">32</text>
<text x="115.6" y="186.1">33</text>
<text x="39.2" y="195.1">PWRKEY</text>
<text x="63.7" y="194">7</text>
<text x="63.7" y="196.5">8</text>
<text x="68.6" y="192.5">SPK1N</text>
<text x="68.6" y="195.1">PWRKEY</text>
<text x="68.6" y="197.6">AVDD</text>
<text x="101.9" y="192.5">PCM_CLK</text>
<text x="102" y="197.6">TXD_AUX</text>
<text x="102" y="195.1">TXD_AUX</text>
<text x="115.6" y="196.3">29</text>
<text x="115.6" y="193.7">30</text>
<text x="285.2" y="196.9" transform="rotate(-90 285.2 196.9)">1</text>
<text x="39.9" y="202.7">SIMGND</text>
<text x="62.5" y="201.6">10</text>
<text x="63.7" y="199">9</text>
<text x="68.6" y="200.1">ADC0</text>
<text x="68.6" y="202.7">SIM_GND</text>
<text x="103.6" y="202.7">BT_ANT</text>
<text x="107.1" y="200.1">GND</text>
<text x="115.6" y="203.9">26</text>
<text x="115.6" y="201.3">27</text>
<text x="115.6" y="198.8">28</text>
<text x="129.6" y="200.1">GND</text>
<text x="140.6" y="198.1" transform="rotate(-90 140.6 198.1)">1</text>
<text x="40.4" y="207.8">SIMRST</text>
<text x="42.5" y="205.2">SIMIO</text>
<text x="62.5" y="206.7">12</text>
<text x="62.5" y="209.2">13</text>
<text x="62.7" y="204.1">11</text>
<text x="68.6" y="205.2">SIM_DATA</text>
<text x="68.6" y="207.8">SIM_RST</text>
<text x="101.3" y="205.2">RFTXMON</text>
<text x="102" y="207.8">VDD_EXT</text>
<text x="115.6" y="209">24</text>
<text x="115.6" y="206.4">25</text>
<text x="129.6" y="207.8">VDD_EXT</text>
<text x="172" y="207.8">SIMGND</text>
<text x="285.2" y="208.2" transform="rotate(-90 285.2 208.2)">2</text>
<text x="287.8" y="204.4">LED-BLUE</text>
<text x="40.5" y="210.3">SIMCLK</text>
<text x="68.6" y="210.3">SIM_CLK</text>
<text x="107.5" y="210.3">RTS</text>
<text x="115.6" y="211.5">23</text>
<text x="194.2" y="211.7">100nF</text>
<text x="285.2" y="214.7" transform="rotate(-90 285.2 214.7)">3</text>
<text x="334.3" y="212.8">AGND</text>
<text x="83.3" y="221" transform="rotate(-90 83.3 221)">SIM_VDD</text>
<text x="85.8" y="221" transform="rotate(-90 85.8 221)">RESERVED</text>
<text x="88.4" y="221" transform="rotate(-90 88.4 221)">NETLIGHT</text>
<text x="90.9" y="221" transform="rotate(-90 90.9 221)">TXD</text>
<text x="93.5" y="221" transform="rotate(-90 93.5 221)">RXD</text>
<text x="96" y="221" transform="rotate(-90 96 221)">DTR</text>
<text x="98.5" y="221" transform="rotate(-90 98.5 221)">RI</text>
<text x="101.1" y="221" transform="rotate(-90 101.1 221)">DCD</text>
<text x="103.6" y="221" transform="rotate(-90 103.6 221)">CTS</text>
<text x="181.7" y="219.2">MOLEX_MICRO_SIM_SOKET</text>
<text x="274.5" y="221.9">1</text>
<text x="284" y="220" transform="rotate(-90 284 220)">C</text>
<text x="82.2" y="227.1" transform="rotate(-90 82.2 227.1)">14</text>
<text x="84.7" y="227.1" transform="rotate(-90 84.7 227.1)">15</text>
<text x="87.3" y="227.1" transform="rotate(-90 87.3 227.1)">16</text>
<text x="89.8" y="227.1" transform="rotate(-90 89.8 227.1)">17</text>
<text x="92.3" y="227.1" transform="rotate(-90 92.3 227.1)">18</text>
<text x="94.9" y="227.1" transform="rotate(-90 94.9 227.1)">19</text>
<text x="97.4" y="227.1" transform="rotate(-90 97.4 227.1)">20</text>
<text x="100" y="227.1" transform="rotate(-90 100 227.1)">21</text>
<text x="102.5" y="227.1" transform="rotate(-90 102.5 227.1)">22</text>
<text x="113.3" y="226.9">QUECTEL_M66</text>
<text x="156.8" y="225.5">SIMGND</text>
<text x="178" y="224.4">4</text>
<text x="182.9" y="225.5">GND</text>
<text x="196" y="225.5">VCC</text>
<text x="204.3" y="224.4">1</text>
<text x="221" y="225.5">SIMVCC</text>
<text x="249.9" y="223">NET_LIGHT</text>
<text x="279.5" y="223">B</text>
<text x="284" y="226.1" transform="rotate(-90 284 226.1)">E</text>
<text x="287.3" y="222.7">DTC143ZEBTL</text>
<text x="358.4" y="225.3">4.7uF</text>
<text x="388.9" y="227.8">33pF</text>
<text x="178" y="229.5">5</text>
<text x="182.9" y="230.6">NC</text>
<text x="196.2" y="230.6">RST</text>
<text x="204.3" y="229.5">2</text>
<text x="216" y="230.6">SIMRST</text>
<text x="282.9" y="231.1" transform="rotate(-90 282.9 231.1)">2</text>
<text x="335.1" y="233.2">MICN</text>
<text x="159.3" y="235.7">SIMIO</text>
<text x="178" y="234.6">6</text>
<text x="182.9" y="235.7">DATA</text>
<text x="196.3" y="235.7">CLK</text>
<text x="204.3" y="234.6">3</text>
<text x="216" y="235.7">SIMCLK</text>
<text x="388.9" y="245.6">33pF</text>
<text x="83.3" y="246.9" transform="rotate(-90 83.3 246.9)">SIMVCC</text>
<text x="88.4" y="250.5" transform="rotate(-90 88.4 250.5)">NET_LIGHT</text>
<text x="90.9" y="248.7" transform="rotate(-90 90.9 248.7)">GPRS_TX</text>
<text x="93.5" y="248.9" transform="rotate(-90 93.5 248.9)">GPRS_RX</text>
<text x="335.2" y="253.5">MICP</text>
<text x="284" y="259.1" transform="rotate(-90 284 259.1)">PWRKEY</text>
<text x="215.4" y="269.2" transform="rotate(-90 215.4 269.2)">ANT</text>
<text x="388.9" y="265.9">33pF</text>
<text x="50.5" y="273.8">SIMRST</text>
<text x="114.5" y="272.7">1</text>
<text x="119.4" y="273.8">SIMRST</text>
<text x="131.4" y="273.8">SIMIO</text>
<text x="141" y="275">4</text>
<text x="167.7" y="273.8">SIMIO</text>
<text x="285.2" y="273.1" transform="rotate(-90 285.2 273.1)">3</text>
<text x="471" y="272.3">SES_SOKETI</text>
<text x="50.3" y="281.4">SIMVCC</text>
<text x="114.5" y="280.3">2</text>
<text x="119.4" y="281.4">SIMVCC</text>
<text x="132.5" y="281.4">GND</text>
<text x="244.2" y="281.4">PWR_KEY_PIN</text>
<text x="274.5" y="280.3">1</text>
<text x="279.5" y="281.4">B</text>
<text x="284" y="278.4" transform="rotate(-90 284 278.4)">C</text>
<text x="287.3" y="281.2">DTC143ZEBTL</text>
<text x="114.5" y="287.9">3</text>
<text x="141" y="282.6">5</text>
<text x="217.2" y="286.2">OR</text>
<text x="284" y="284.5" transform="rotate(-90 284 284.5)">E</text>
<text x="473.4" y="284.4" transform="rotate(-90 473.4 284.4)">1</text>
<text x="475.9" y="284.4" transform="rotate(-90 475.9 284.4)">2</text>
<text x="478.4" y="284.4" transform="rotate(-90 478.4 284.4)">3</text>
<text x="481" y="284.4" transform="rotate(-90 481 284.4)">4</text>
<text x="50.7" y="289">SIMCLK</text>
<text x="119.4" y="289">SIMCLK</text>
<text x="134.1" y="289">NC</text>
<text x="141" y="290.2">6</text>
<text x="155.2" y="293.9">33pF</text>
<text x="282.9" y="289.5" transform="rotate(-90 282.9 289.5)">2</text>
<text x="331.1" y="291.6">SPK2P</text>
<text x="118" y="295.5">DALC208</text>
<text x="216.6" y="296" transform="rotate(-90 216.6 296)">1</text>
<text x="361.8" y="295.5">22uF</text>
<text x="210.3" y="304.8" transform="rotate(-90 210.3 304.8)">GND</text>
<text x="215.4" y="304" transform="rotate(-90 215.4 304)">ANT</text>
<text x="220.5" y="304.8" transform="rotate(-90 220.5 304.8)">GND</text>
<text x="223.8" y="304">IPEX_ANTEN_SOKETI</text>
<text x="461.3" y="301.7">AGND</text>
<text x="76.5" y="306.6">33pF</text>
<text x="91.7" y="306.6">33pF</text>
<text x="106.9" y="306.6">33pF</text>
<text x="209.2" y="309.8" transform="rotate(-90 209.2 309.8)">2</text>
<text x="219.4" y="309.8" transform="rotate(-90 219.4 309.8)">3</text>
<text x="401.6" y="306.6">33pF</text>
<text x="340.7" y="314.4">GND</text>
</g>
</svg>
